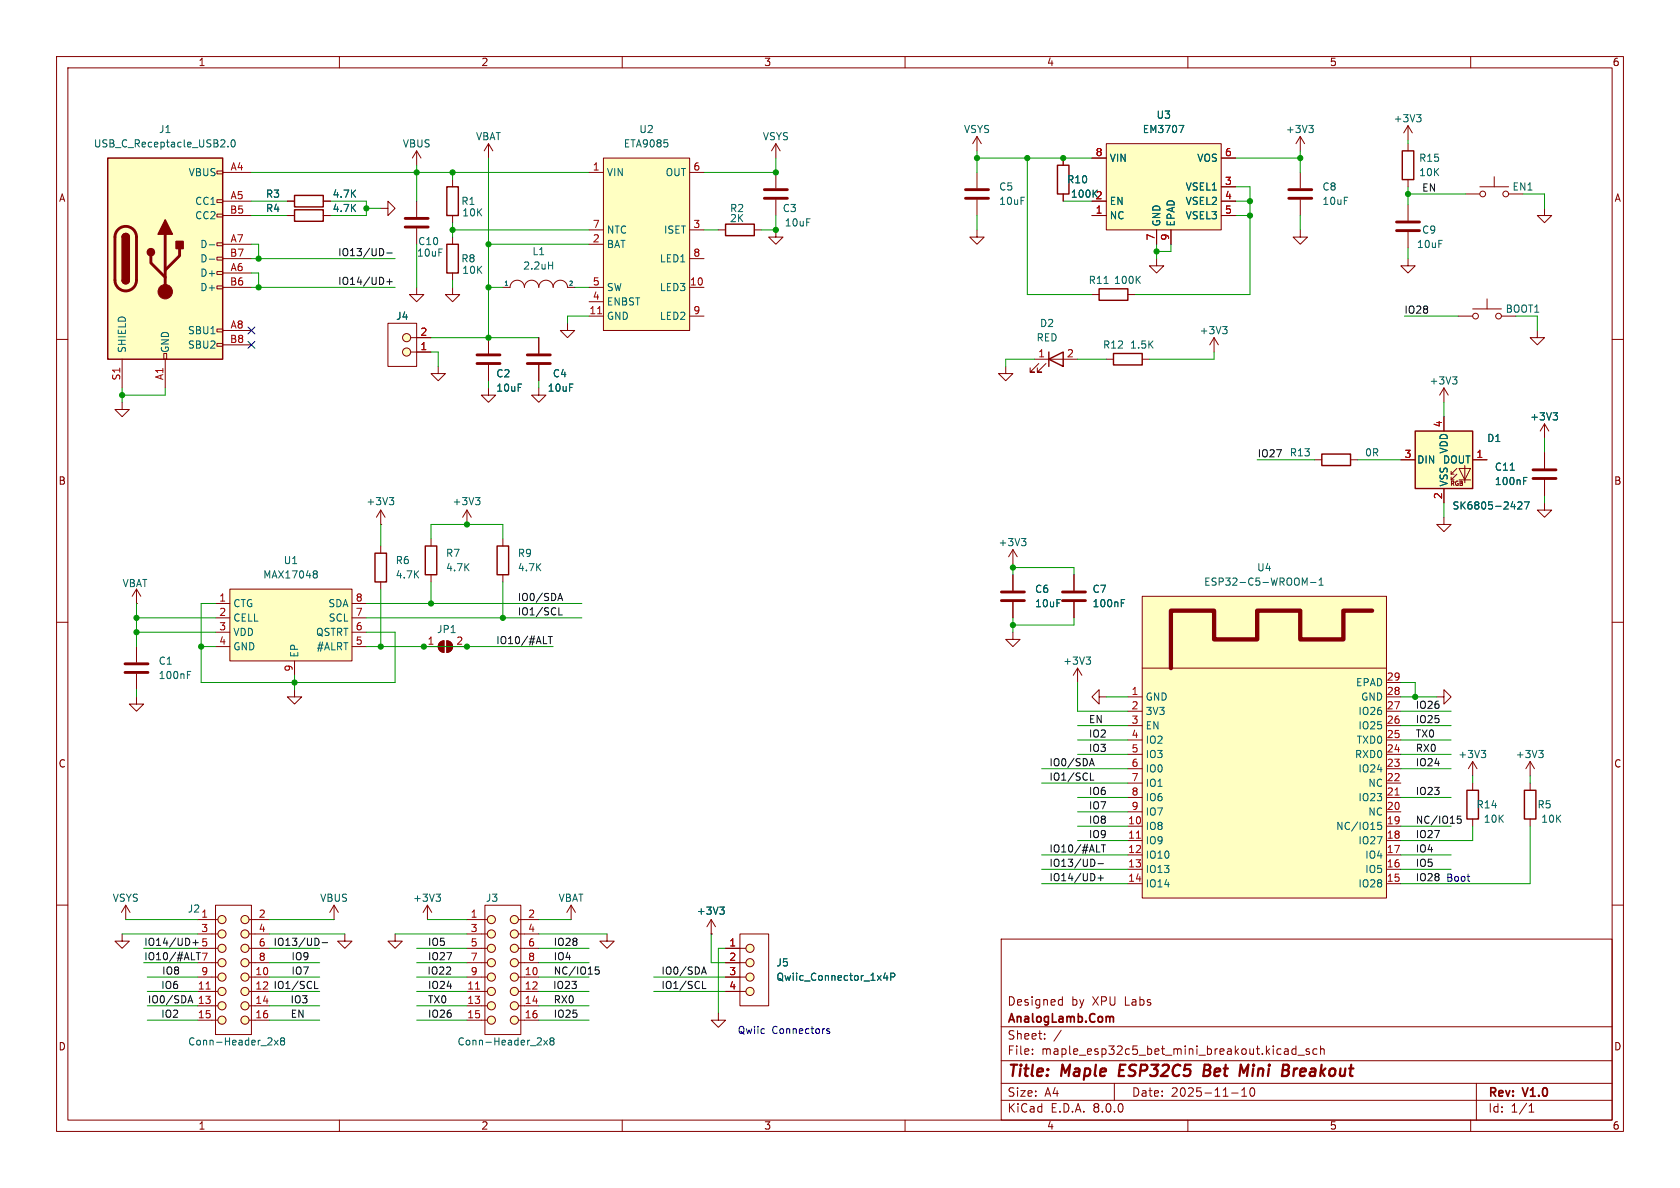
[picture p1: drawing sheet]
<svg xmlns="http://www.w3.org/2000/svg" width="297mm" height="210mm" viewBox="0 0 297 210" stroke-linecap="round" stroke-linejoin="round" font-family="sans-serif">
<g fill="none" stroke="#840000" stroke-width=".18">
<path d="M10 10h277v190h-277zM12 12h273v186h-273zM60 10v2M110 10v2M160 10v2M210 10v2M260 10v2M10 60h2M257.8 55.9h2.5M260.3 54.6h5.1M262.9 52.8v1.8M265.4 55.9h2.6"/>
<path d="M271.8 58.4v1.3h-1.3l1.3 1.3 1.2-1.3h-1.2M285 60h2M255.3 68.6l-.8 1.3M255.3 68.6v2.5M255.3 68.6l.7 1.3M273 74.9v2.6M273 74.9l-.7 1.3M273 74.9l.8 1.3M232.4 81.3h1.3M238.8 81.3h1.2M255.3 91.4v1.3h1.2l-1.2 1.3-1.3-1.3h1.3M273 88.9v1.3h1.3l-1.3 1.2-1.2-1.2h1.2"/>
<path d="M273 80v2.8M273 84.8v2.8M10 110h2M285 110h2M10 160h2M285 160h2M177 166h108v32h-108zM187.4 176.7l.4 .1M187.8 176.2v1.5M187.8 177.6l-.4 .1M60 198v2M110 198v2"/>
<path d="M160 198v2M177 194.5h108M177 191.5h108M177 187.5h108M177 181.5h108M182.5 186.3v.1M182.5 185.5v.1M184.7 183.6v.1M184.7 182.8v.1M187.6 182.1l-1.3 2M197 191.5v3M210 198v2"/>
<path d="M217.7 193.2h1.2M219.5 193.8h.9M219.5 192.7l.5-.4v1.5M221.2 192.4l.1-.1a.81 .81 0 0 1 .6 .6 .81 .81 0 0 1-.3 .8l-.1 .1a.81 .81 0 0 1-.6-.6 .81 .81 0 0 1 .3-.8zM227.5 185.4l.2 .2v.8M227.7 186.3l-.1 .1M227.7 185.8h-.1M229.1 184.9v1.5M229.1 185.5l-.4-.1-.3 .3v.4l.1 .2h.6M229.5 186.5h1.1M231.5 185.5l-.4-.1-.2 .2 .1 .2 .5 .2v.3h-.6M232.8 185.5l-.4-.1-.3 .3v.4l.1 .2h.6"/>
<path d="M233.5 185.5l.2-.1 .3 .1 .1 .9M233.5 184.9v1.5M260 198v2M261 191.5v6.5M270.3 196.6h.9M270.3 195.5l.4-.4v1.5"/>
<circle cx="260.9" cy="55.9" r=".51"/>
<circle cx="264.9" cy="55.9" r=".51"/>
</g>
<path d="M198 188.2l-.2 2h.9M212.9 189.2h.6M213.5 189.2l.3 .1M213.6 188.2h-.6l-.3 2 1-.1M213.7 189.1l-.2 .1M219.8 189.6l.9-1.4-.3 2M228.8 188.9l-.2 1.3M229.2 188.9l-.4 .4" fill="none" stroke="#840000" stroke-width=".4"/>
<path d="M196.4 179.7l.4 .1v.1v.8" fill="none" stroke="#840000" stroke-width=".3"/>
<path d="M271 84.6h4.1M271 83.1h4.1" fill="none" stroke="#840000" stroke-width=".51"/>
<path d="M256.8 66.6h.8l-.5 .5M257.3 67.1l.3 .2v.3l-.3 .3M274.6 73h.7l-.4 .5M275.1 73.5l.2 .2v.3l-.2 .2M267 83.1h.7M269.4 85h.4M269.4 84.4h.6" fill="none" stroke="#006464" stroke-width=".18"/>
<path d="M233.7 80.3h5.1v2h-5.1z" fill="none" stroke="#840000" stroke-width=".25"/>
<path d="M250.2 76.2h10.1v10.2h-10.1z" fill="#ffffc2"/>
<g fill="none" stroke="#840000" stroke-width=".18">
<path d="M73.7 26.7l-.8 1.2M73.7 26.7v2.5M73.7 26.7l.7 1.2M273 36.8v1.3h-1.2l1.2 1.3 1.3-1.3h-1.3M255.3 73.7v2.5M247.6 81.3h2.6M255.3 86.4v2.5M256.5 84.8h.5M256.5 83.8h.5M257.6 83.8l-1.1 1v-.5M257.6 82.8l-1.1 1v-.5M257.9 82.8h2.1l-1 2z"/>
<path d="M257.9 84.8h2.1M259 82.3v3M260.3 81.3h2.6"/>
</g>
<path d="M250.2 76.2h10.1v10.2h-10.1z" fill="none" stroke="#840000" stroke-width=".25"/>
<path d="M268.3 88.8l.5-.1 .3 .4-.8 .9h.8M269.5 88.7h.8l-.5 1.3" fill="none" stroke="#006464" stroke-width=".18"/>
<path d="M19 27.9h20.4v35.6h-20.4z" fill="#ffffc2"/>
<g fill="none" stroke="#840000" stroke-width=".18">
<path d="M38.4 37.8h1v.6h-1zM38.4 35.3h1v.5h-1zM38.4 30.2h1v.5h-1zM39.4 30.5h5M39.4 35.6h5M39.4 38.1h5M50.8 38.1h1.3M57.1 38.1h1.3M67.3 36.8h1.3v-1.2l1.2 1.2-1.2 1.3v-1.3M229.9 30.5v2.8M229.9 35.3v2.8M248.9 22.2v2.6"/>
<path d="M248.9 25.4v1.3M248.9 31.8v1.2M248.9 22.2l.8 1.3M248.9 22.2l-.7 1.3M38.4 58.2h1v.5h-1zM38.4 50.5h1v.6h-1zM38.4 48h1v.5h-1zM38.4 45.5h1v.5h-1zM38.4 42.9h1v.5h-1zM39.4 48.3h5M39.4 43.2h5M39.4 58.4h5"/>
<path d="M39.4 50.8h5M39.4 45.7h5M68.6 57.2h5.1v7.6h-5.1zM72.6 59.7h3.6M214.6 59.7l-.7 1.3M214.6 59.7v2.5M214.6 59.7l.8 1.3M229.9 40.6v1.3h1.2l-1.2 1.3-1.3-1.3h1.3M248.9 45.7v1.3h-1.3l1.3 1.3 1.3-1.3h-1.3M21.6 63.5v5.1M29 62.5h.5v1h-.5zM29.2 63.5v5.1"/>
<path d="M38.4 60.7h1v.5h-1zM39.4 61h5M72.6 62.2h3.6M189.9 101.6v2.8M189.9 106.4v2.8M101 160l-.8 1.3M101 160v2.6M101 160l.7 1.3M127 179.1v1.2h1.3l-1.3 1.3-1.3-1.3h1.3M128.3 175.3h3.5M128.3 172.7h3.5M128.3 170.2h3.5"/>
<path d="M128.3 167.6h3.5M130.8 165.1h5.1v12.7h-5.1z"/>
<circle cx="71.9" cy="59.7" r=".72"/>
<circle cx="71.9" cy="62.2" r=".72"/>
<circle cx="132.6" cy="170.2" r=".72"/>
<circle cx="132.6" cy="175.3" r=".72"/>
<circle cx="132.6" cy="172.7" r=".72"/>
<circle cx="132.6" cy="167.6" r=".72"/>
</g>
<path d="M19 27.9h20.4v35.6h-20.4zM52.1 37.1h5v2h-5zM247.9 26.7h2v5.1h-2zM21.6 49.5a.64 .64 0 0 0 .6 .7 .64 .64 0 0 0 .7-.7M21.6 41.9a.64 .64 0 0 1 .6-.6 .64 .64 0 0 1 .7 .6" fill="none" stroke="#840000" stroke-width=".25"/>
<path d="M227.8 35.1h4.1M227.8 33.5h4.1M20.9 40.6a1.91 1.91 0 0 1 2-.4 1.91 1.91 0 0 1 1.2 1.7v7.6a1.91 1.91 0 0 1-1.9 1.9 1.91 1.91 0 0 1-1.9-1.9v-7.7l.2-.7zM26.7 45.2v1.3l2.5 2.5M29.2 41.4v10.2M31.7 43.9v1.3l-2.5 2.6M187.8 106.2h4.1M187.8 104.6h4.1" fill="none" stroke="#840000" stroke-width=".51"/>
<g fill="#840000" stroke="#840000" stroke-width=".25">
<path d="M21.6 49.5h1.3a.64 .64 0 0 1-.7 .7 .64 .64 0 0 1-.6-.7z"/>
<path d="M21.6 41.9h1.3v7.6h-1.3z"/>
<path d="M21.8 41.5a.64 .64 0 0 1 .7-.2 .64 .64 0 0 1 .4 .6h-1.3z"/>
<path d="M29.2 38.9l1.3 2.5h-2.6z"/>
<path d="M31.1 42.7h1.3v1.2h-1.3z"/>
<circle cx="26.7" cy="44.6" r=".63"/>
</g>
<circle cx="29.2" cy="51.6" r="1.27" fill="#840000" stroke="#840000" stroke-width=".18"/>
<g fill="none" stroke="#006464" stroke-width=".18">
<path d="M40.3 25.9v.1M41 24.8l.2-.1a.68 .68 0 0 1 .4 .6 .68 .68 0 0 1-.4 .7l-.2-.1-.1-.4zM250.4 20.3h.8l-.4 .4M251 20.7l.2 .3v.3l-.2 .2M37 43.3h1M37 45.8h1M216.1 57.7h.8l-.4 .5M216.7 58.2l.2 .3v.3l-.2 .2M198.2 106.6h.5M198.2 106h.6M156.5 172l-.3 .9h.8M156.8 172.5v.8"/>
<path d="M157.5 172.7l.6-.1 .1-.1-.1-.3-.6-.2v1.3"/>
</g>
<g fill="#ffffc2" stroke="#ffffc2" stroke-width=".18">
<circle cx="71.9" cy="59.7" r=".72"/>
<circle cx="71.9" cy="62.2" r=".72"/>
<circle cx="132.6" cy="175.3" r=".72"/>
<circle cx="132.6" cy="172.7" r=".72"/>
<circle cx="132.6" cy="170.2" r=".72"/>
<circle cx="132.6" cy="167.6" r=".72"/>
</g>
<path d="M195.6 25.4h20.3v15.2h-20.3z" fill="#ffffc2"/>
<g fill="none" stroke="#840000" stroke-width=".18">
<path d="M193 38.1h2.6M193 35.6h2.6M193 27.9h2.6M195.6 25.4h20.3v15.2h-20.3zM215.9 38.1h2.5M215.9 35.6h2.5M215.9 33h2.5M215.9 27.9h2.5M229.9 24.1l-.8 1.3M229.9 24.1v2.6M229.9 24.1l.7 1.3M248.9 36.2v2.8"/>
<path d="M259.1 34.3h2.5M261.6 33h5.1M264.2 31.2v1.8M266.7 34.3h2.5M88.9 50.8h1.3a1.27 1.27 0 0 1 1.2-1.3 1.27 1.27 0 0 1 1.3 1.3 1.27 1.27 0 0 1 1.3-1.3 1.27 1.27 0 0 1 1.2 1.3 1.27 1.27 0 0 1 1.3-1.3 1.27 1.27 0 0 1 1.3 1.3 1.27 1.27 0 0 1 1.3-1.3 1.27 1.27 0 0 1 1.2 1.3h1.3M204.5 45.7v1.3h1.2l-1.2 1.3-1.3-1.3h1.3M204.5 40.6v2.6M207 40.6v2.6M248.9 41v2.8M254 123.2h1.3v-1.3l1.2 1.3-1.2 1.3v-1.3M260.3 134.6l-.7 1.3M260.3 134.6v2.6"/>
<path d="M260.3 138.4v1.3M260.3 134.6l.8 1.3M270.5 134.6l-.8 1.3M270.5 134.6v2.6M270.5 138.4v1.3M270.5 134.6l.8 1.3M260.3 144.8v1.3M270.5 144.8v1.3M21.6 165.1v1.3h1.3l-1.3 1.2-1.3-1.2h1.3M107.3 165.1v1.3h-1.3l1.3 1.2 1.3-1.2h-1.3"/>
<circle cx="262.1" cy="34.3" r=".51"/>
<circle cx="266.2" cy="34.3" r=".51"/>
</g>
<path d="M208.4 22.2h.9l-.6 1.2M231.4 22.2h.8l-.5 .5M231.9 22.7l.3 .2v.3l-.3 .2M97 46.9h.7M97.7 46.3v1.3M261.9 132.7h.7l-.4 .4M262.4 133.1l.2 .3v.3l-.2 .2M272 132.7h.8l-.4 .4M272.6 133.1l.2 .3v.3l-.2 .2" fill="none" stroke="#006464" stroke-width=".18"/>
<path d="M259.3 139.7h2.1v5.1h-2.1zM269.5 139.7h2v5.1h-2z" fill="none" stroke="#840000" stroke-width=".25"/>
<path d="M246.9 39.2h4.1M246.9 40.8h4.1" fill="none" stroke="#840000" stroke-width=".51"/>
<path d="M106.7 27.9h15.2v30.5h-15.2z" fill="#ffffc2"/>
<g fill="none" stroke="#840000" stroke-width=".18">
<path d="M104.1 30.5h2.6M106.7 27.9h15.2v30.5h-15.2zM121.9 30.5h2.6M73.7 50.8v1.3h-1.3l1.3 1.2 1.2-1.2h-1.2M80 50.8v1.3h1.3l-1.3 1.2-1.3-1.2h1.3M80 41.9v1.3M80 48.3v1.2M95.2 59.7v2.8M104.1 50.8h2.6M104.1 55.9h2.6M104.1 43.2h2.6M104.1 40.6h2.6"/>
<path d="M104.1 53.3h2.6M121.9 50.8h2.6M121.9 55.9h2.6M121.9 40.6h2.6M121.9 45.7h2.6M21.6 71.1v1.3h1.3l-1.3 1.3-1.3-1.3h1.3M77.5 64.8v1.2h1.2l-1.2 1.3-1.3-1.3h1.3M95.2 64.5v2.8M24.1 106.7h.1M24.1 104.1l-.7 1.3M24.1 104.1v2.6M24.1 104.1l.8 1.3"/>
<path d="M22.2 160l-.7 1.3M22.2 160v2.6M22.2 160l.8 1.3M34.9 177.8h3.6M34.9 175.3h3.6M34.9 172.7h3.6M34.9 170.2h3.6M34.9 167.6h3.6M34.9 165.1h3.6M34.9 162.6h3.6M38.1 160h6.3v22.9h-6.3zM44.1 177.8h3.5"/>
<path d="M44.1 175.3h3.5M44.1 172.7h3.5M44.1 170.2h3.5M44.1 167.6h3.5M44.1 165.1h3.5M44.1 162.6h3.5M59.1 160l.7 1.3M59.1 160v2.6M59.1 160l-.8 1.3M61 165.1v1.3h1.2l-1.2 1.2-1.3-1.2h1.3M34.9 180.3h3.6M44.1 180.3h3.5"/>
<circle cx="39.2" cy="177.8" r=".72"/>
<circle cx="39.2" cy="175.3" r=".72"/>
<circle cx="39.2" cy="172.7" r=".72"/>
<circle cx="39.2" cy="170.2" r=".72"/>
<circle cx="39.2" cy="162.6" r=".72"/>
<circle cx="39.2" cy="167.6" r=".72"/>
<circle cx="39.2" cy="165.1" r=".72"/>
<circle cx="43.3" cy="175.3" r=".72"/>
<circle cx="43.3" cy="172.7" r=".72"/>
<circle cx="43.3" cy="170.2" r=".72"/>
<circle cx="43.3" cy="177.8" r=".72"/>
<circle cx="43.3" cy="167.6" r=".72"/>
<circle cx="43.3" cy="165.1" r=".72"/>
<circle cx="43.3" cy="162.6" r=".72"/>
<circle cx="39.2" cy="180.3" r=".72"/>
<circle cx="43.3" cy="180.3" r=".72"/>
</g>
<path d="M105.7 55.5h.7M36.4 174.8h.8" fill="none" stroke="#a90000" stroke-width=".18"/>
<path d="M79 43.2h2v5.1h-2z" fill="none" stroke="#840000" stroke-width=".25"/>
<path d="M93.2 64.3h4.1M93.2 62.7h4.1" fill="none" stroke="#840000" stroke-width=".51"/>
<g fill="#ffffc2" stroke="#ffffc2" stroke-width=".18">
<circle cx="39.2" cy="180.3" r=".72"/>
<circle cx="39.2" cy="177.8" r=".72"/>
<circle cx="39.2" cy="175.3" r=".72"/>
<circle cx="39.2" cy="172.7" r=".72"/>
<circle cx="39.2" cy="170.2" r=".72"/>
<circle cx="39.2" cy="167.6" r=".72"/>
<circle cx="39.2" cy="165.1" r=".72"/>
<circle cx="39.2" cy="162.6" r=".72"/>
<circle cx="43.3" cy="180.3" r=".72"/>
<circle cx="43.3" cy="177.8" r=".72"/>
<circle cx="43.3" cy="175.3" r=".72"/>
<circle cx="43.3" cy="172.7" r=".72"/>
<circle cx="43.3" cy="170.2" r=".72"/>
<circle cx="43.3" cy="167.6" r=".72"/>
<circle cx="43.3" cy="165.1" r=".72"/>
<circle cx="43.3" cy="162.6" r=".72"/>
</g>
<path d="M48.5 183.9l.7 .8M49.2 183.9l-.7 .8M49.8 184l-.2-.2 .2-.3h.3l.2 .2-.2 .3M49.8 184l-.2 .2 .1 .4 .1 .1h.4l.1-.2v-.3l-.2-.2M49.8 184h.3" fill="none" stroke="#006464" stroke-width=".18"/>
<path d="M40.6 104.1h21.6v12.7h-21.6z" fill="#ffffc2"/>
<g fill="none" stroke="#840000" stroke-width=".18">
<path d="M50.8 35.6h1.3M57.1 35.6h1.3M73.7 35.6v2.8M80 31.8v1.2M80 38.1v1.3M86.4 25.4l-.8 1.3M86.4 25.4v2.5M86.4 25.4l.7 1.3M172.7 30.5v2.8M172.7 35.3v2.8M188 27.9v1.3M188 34.3v1.3"/>
<path d="M73.7 40.4v2.8M86.4 59.7v2.8M100.3 57.2v1.2h-1.2l1.2 1.3 1.3-1.3h-1.3M127 40.6h1.3M133.3 40.6h1.3M137.2 40.6v1.3h-1.3l1.3 1.3 1.2-1.3h-1.2M172.7 40.6v1.3h1.3l-1.3 1.3-1.3-1.3h1.3M193 52.1h1.3M199.4 52.1h1.3M86.4 68.6v1.3h1.2l-1.2 1.2-1.3-1.2h1.3M86.4 64.5v2.8M95.2 68.6v1.3h-1.2l1.2 1.2 1.3-1.2h-1.3"/>
<path d="M182.9 63.5h7.6M183.6 64.3l-1.5 1.5h.8h-.8v-.8M184.9 64.3l-1.5 1.5h.7h-.7v-.8M67.3 92.7h.1M67.3 90.2l-.8 1.2M67.3 90.2v2.5M67.3 96.5v1.3M67.3 90.2l.8 1.2M76.2 95.3v1.2M82.5 92.7h.1M82.5 90.2l-.7 1.2M82.5 90.2v2.5"/>
<path d="M82.5 90.2l.8 1.2M88.9 95.3v1.2M24.1 114.3v2.8M24.1 119.1v2.8M38.1 106.7h2.5M38.1 109.2h2.5M38.1 111.8h2.5M38.1 114.3h2.5M40.6 104.1h21.6v12.7h-21.6zM52.1 116.8v2.6M62.2 106.7h2.6M62.2 109.2h2.6"/>
<path d="M62.2 111.8h2.6M62.2 114.3h2.6M67.3 102.9v1.2M74.9 114.3h2.6M76.2 101.6v1.3M77.8 113.6l.7-.3v2a1.02 1.02 0 0 1-.9-.6 1.02 1.02 0 0 1 .2-1.1zM79 113.3a1.02 1.02 0 0 1 1 1 1.02 1.02 0 0 1-1 1zM80 114.3h2.5M88.9 101.6v1.3M179.1 111.8v1.2h1.2l-1.2 1.3-1.3-1.3h1.3M179.1 101.6v2.8M179.1 106.4v2.8"/>
<path d="M190.5 118.1l-.8 1.3M190.5 118.1v2.6M190.5 118.1l.8 1.3M24.1 123.2v1.3h1.3l-1.3 1.2-1.2-1.2h1.2M52.1 121.9v1.3h1.2l-1.2 1.3-1.3-1.3h1.3M194.3 123.2v-1.3l-1.3 1.3 1.3 1.3v-1.3h1.3M69.8 165.1v1.3h-1.2l1.2 1.2 1.3-1.2h-1.3M75.6 160l-.8 1.3M75.6 160v2.6M75.6 160l.7 1.3M82.5 177.8h3.6M82.5 175.3h3.6"/>
<path d="M82.5 172.7h3.6M82.5 170.2h3.6M82.5 167.6h3.6M82.5 165.1h3.6M82.5 162.6h3.6M85.7 160h6.4v22.9h-6.4zM91.7 177.8h3.5M91.7 175.3h3.5M91.7 172.7h3.5M91.7 170.2h3.5M91.7 167.6h3.5M91.7 165.1h3.5"/>
<path d="M91.7 162.6h3.5M125.7 165.1h.1M125.7 162.6l-.7 1.2M125.7 162.6v2.5M125.7 162.6l.8 1.2M82.5 180.3h3.6M91.7 180.3h3.5"/>
<circle cx="86.9" cy="172.7" r=".72"/>
<circle cx="86.9" cy="175.3" r=".72"/>
<circle cx="86.9" cy="177.8" r=".72"/>
<circle cx="86.9" cy="170.2" r=".72"/>
<circle cx="86.9" cy="167.6" r=".72"/>
<circle cx="86.9" cy="165.1" r=".72"/>
<circle cx="86.9" cy="162.6" r=".72"/>
<circle cx="90.9" cy="177.8" r=".72"/>
<circle cx="90.9" cy="175.3" r=".72"/>
<circle cx="90.9" cy="170.2" r=".72"/>
<circle cx="90.9" cy="172.7" r=".72"/>
<circle cx="90.9" cy="167.6" r=".72"/>
<circle cx="90.9" cy="165.1" r=".72"/>
<circle cx="90.9" cy="162.6" r=".72"/>
<circle cx="86.9" cy="180.3" r=".72"/>
<circle cx="90.9" cy="180.3" r=".72"/>
</g>
<g fill="none" stroke="#006464" stroke-width=".18">
<path d="M195.2 50.1h.7M201.1 49.4l.5 .7M201.6 48.8l-.7 .8M68.8 88h.8l-.4 .4M69.4 88.4l.2 .3v.3l-.2 .2M84.1 88h.7l-.4 .4M84.6 88.4l.2 .3v.3l-.2 .2M33.1 119.3h.5M33.1 118.7h.6M55.6 100.9h.2l.3 .3-.3 .3M55.6 101.5h.2M55.8 101.5l.3 .2v.2l-.1 .2-.4 .1"/>
<path d="M192 116.1h.8l-.4 .5M192.6 116.6l.2 .3v.3l-.2 .2M77.1 158.1h.8l-.5 .4M77.6 158.5l.3 .3v.3l-.3 .2M127.2 160.3h.8l-.4 .5M127.8 160.8l.2 .3v.3l-.2 .2M96.1 183.9l.7 .8M96.8 183.9l-.7 .8M97.5 184l-.3-.2 .3-.3h.2l.2 .2-.2 .3M97.5 184l-.3 .2 .1 .4 .2 .1h.3l.1-.2v-.3l-.2-.2M97.5 184h.2"/>
</g>
<path d="M71.6 38.6h4.1M170.7 35.1h4.1M170.7 33.5h4.1M71.6 40.1h4.1M84.3 64.3h4.1M84.3 62.7h4.1M22.1 118.9h4.1M22.1 117.3h4.1M177 106.2h4.1M177 104.6h4.1" fill="none" stroke="#840000" stroke-width=".51"/>
<path d="M52.1 34.5h5v2.1h-5zM79 33h2v5.1h-2zM128.3 39.6h5v2.1h-5zM186.9 29.2h2.1v5.1h-2.1zM194.3 51.1h5.1v2h-5.1zM185.4 63.5l2.6-1.3v2.6zM185.4 62.2v2.6M66.3 97.8h2v5.1h-2zM75.2 96.5h2v5.1h-2zM87.9 96.5h2v5.1h-2z" fill="none" stroke="#840000" stroke-width=".25"/>
<g fill="#ffffc2" stroke="#ffffc2" stroke-width=".18">
<circle cx="86.9" cy="180.3" r=".72"/>
<circle cx="86.9" cy="177.8" r=".72"/>
<circle cx="86.9" cy="175.3" r=".72"/>
<circle cx="86.9" cy="172.7" r=".72"/>
<circle cx="86.9" cy="170.2" r=".72"/>
<circle cx="86.9" cy="167.6" r=".72"/>
<circle cx="86.9" cy="165.1" r=".72"/>
<circle cx="86.9" cy="162.6" r=".72"/>
<circle cx="90.9" cy="180.3" r=".72"/>
<circle cx="90.9" cy="177.8" r=".72"/>
<circle cx="90.9" cy="175.3" r=".72"/>
<circle cx="90.9" cy="172.7" r=".72"/>
<circle cx="90.9" cy="170.2" r=".72"/>
<circle cx="90.9" cy="167.6" r=".72"/>
<circle cx="90.9" cy="165.1" r=".72"/>
<circle cx="90.9" cy="162.6" r=".72"/>
</g>
<path d="M84.1 174.8h.7" fill="none" stroke="#a90000" stroke-width=".18"/>
<g fill="#840000" stroke="#840000" stroke-width=".18">
<path d="M77.8 113.6l.7-.3v2a1.02 1.02 0 0 1-.9-.6 1.02 1.02 0 0 1 .2-1.1z"/>
<path d="M79 113.3a1.02 1.02 0 0 1 1 1 1.02 1.02 0 0 1-1 1z"/>
</g>
<path d="M201.9 105.4h43.2v53.4h-43.2z" fill="#ffffc2"/>
<g fill="none" stroke="#840000" stroke-width=".18">
<path d="M50.8 38.1h1.3M50.8 35.6h1.3M57.1 38.1h1.3M57.1 35.6h1.3M137.2 25.4l.7 1.3M137.2 25.4v2.5M137.2 30.5v2.8M137.2 35.3v2.8M137.2 25.4l-.8 1.3M172.7 24.1l-.7 1.3M172.7 24.1v2.6M172.7 24.1l.8 1.3"/>
<path d="M188 27.9v1.3M188 34.3v1.3M193 38.1h2.6M193 35.6h2.6M193 27.9h2.6M215.9 38.1h2.5M215.9 35.6h2.5M215.9 33h2.5M215.9 27.9h2.5M73.7 59.7h2.5M86.4 59.7v2.8M95.2 59.7v2.8"/>
<path d="M204.5 40.6v2.6M207 40.6v2.6M73.7 62.2h2.5M86.4 64.5v2.8M95.2 64.5v2.8M177.8 64.8v1.2h1.3l-1.3 1.3-1.3-1.3h1.3M195.6 63.5h1.2M201.9 63.5h1.3M255.3 73.7v2.5M179.1 97.2l-.8 1.2M179.1 97.2v2.5M179.1 97.2l.7 1.2"/>
<path d="M247.6 81.3h2.6M255.3 86.4v2.5M260.3 81.3h2.6M273 80v2.8M273 84.8v2.8M179.1 101.6v2.8M179.1 106.4v2.8M189.9 101.6v2.8M189.9 106.4v2.8M201.9 105.4h43.2v53.4h-43.2zM201.9 118.1h43.2M199.4 123.2h2.5"/>
<path d="M199.4 125.7h2.5M199.4 138.4h2.5M199.4 135.9h2.5M199.4 133.4h2.5M199.4 130.8h2.5M199.4 128.3h2.5M245.1 123.2h2.5M245.1 125.7h2.5M245.1 138.4h2.5M245.1 135.9h2.5M245.1 133.4h2.5M245.1 130.8h2.5"/>
<path d="M245.1 128.3h2.5M245.1 120.7h2.5M199.4 146.1h2.5M199.4 148.6h2.5M199.4 151.1h2.5M199.4 153.7h2.5M199.4 156.2h2.5M199.4 143.5h2.5M199.4 141h2.5M245.1 146.1h2.5M245.1 148.6h2.5M245.1 151.1h2.5"/>
<path d="M245.1 153.7h2.5M245.1 156.2h2.5M245.1 143.5h2.5M245.1 141h2.5M125.7 165.1h.1M128.3 167.6h2.5M128.3 170.2h2.5M128.3 172.7h2.5M128.3 175.3h2.5"/>
</g>
<path d="M242.6 108h-5.1v5h-7.6v-5h-7.7v5h-7.6v-5h-7.6v10.1" fill="none" stroke="#840000" stroke-width=".76"/>
<path d="M200.9 148.2h.7M246.6 140.6h.7" fill="none" stroke="#a90000" stroke-width=".18"/>
<g fill="none" stroke="#006464" stroke-width=".18">
<path d="M208.4 22.2h.9l-.6 1.2M274.6 73h.7l-.4 .5M275.1 73.5l.2 .2v.3l-.2 .2M180.6 95.2h.8l-.5 .5M181.1 95.7l.3 .2v.3l-.3 .3M267 83.1h.7M268.3 88.8l.5-.1 .3 .4-.8 .9h.8M269.4 85h.4M269.4 84.4h.6M269.5 88.7h.8l-.5 1.3M198.2 106.6h.5M198.2 106h.6"/>
<path d="M230.7 103.1l.4-.9v1.2M231.7 103h1M233.2 103.4h.7M233.2 102.5l.4-.3v1.2M244.2 145.4h-.6l-.1 .6 .2-.2 .4 .1 .2 .2-.1 .4-.2 .1-.5-.1M127.2 160.3h.8l-.4 .5M127.8 160.8l.2 .3v.3l-.2 .2M156.5 172l-.3 .9h.8M156.8 172.5v.8M157.5 172.7l.6-.1 .1-.1-.1-.3-.6-.2v1.3"/>
</g>
<path d="M135.1 35.1h4.1M135.1 33.5h4.1" fill="none" stroke="#840000" stroke-width=".51"/>
<path d="M196.8 62.5h5.1v2h-5.1z" fill="none" stroke="#840000" stroke-width=".25"/>
<g fill="none" stroke="#0f0f0f" stroke-width=".18">
<path d="M67.6 44l.2 .5-.2 .6M68.4 49.8h.9M68.4 44.7h.9M68.9 49.3v1M96.9 112.5h.7M97.3 112.5v1.3M98.6 106.2l.4-1.3 .5 1.3M98.7 105.8h.6M98.8 108.7h.6M192.6 135.4l.4-1.3 .4 1.3M192.7 135h.6M192.8 137.9h.6"/>
<path d="M193.3 151.9l.3 .5-.3 .7M194.1 152.7h1M194.1 155.2h1M194.6 154.7v1M194.7 149.3h.7M195.1 149.3v1.3M258.3 144.3h-.6l-.1 .6 .2-.1h.4l.1 .2v.4l-.2 .1-.5-.1M33.2 177.3l.4-1.3 .5 1.3M33.3 176.9h.6M34.1 166.6h1M34.6 166.2v.9M34.7 168.4h.7"/>
<path d="M55.6 174.7h.6M56.2 165.9l.2 .5-.2 .7M56.9 166.6h1M105.9 170.9h-.6l-.1 .6 .2-.1 .4 .1 .1 .2v.4l-.2 .1-.5-.1M124 172.2l.4-1.3 .5 1.3M124.1 171.8h.6M124.2 174.7h.6"/>
</g>
<path d="M259.4 154.9h.4M259.7 155.8h.1M146.6 181.9h-.3l-.1 .1v.2l.4 .1v.3h-.4" fill="none" stroke="#0000c2" stroke-width=".18"/>
<g fill="none" stroke="#009600" stroke-width=".18">
<path d="M44.4 30.5h59.7M44.4 35.6h6.4M44.4 38.1h6.4M58.4 35.6h6.4v2.5h-6.4M64.8 36.8h2.5M73.7 29.2v6.4M80 30.5v1.3M80 39.4v2.5M86.4 27.9v31.8M137.2 27.9v2.6h-12.7M137.2 38.1v2.5h-2.6M172.7 27.9h20.3"/>
<path d="M172.7 26.7v3.8M172.7 38.1v2.5M181.6 27.9v24.2h11.4M188 35.6h5M218.4 27.9h11.5M218.4 33h2.6v19.1h-20.3M218.4 35.6h2.6M218.4 38.1h2.6M229.9 26.7v3.8M229.9 38.1v2.5M248.9 34.3h10.2M248.9 24.8v.6"/>
<path d="M248.9 33v3.2M269.2 34.3h3.8v2.5M44.4 50.8h25.4M44.4 43.2h1.3v2.5M44.4 48.3h1.3v2.5M44.4 45.7h25.4M73.7 43.2v7.6M76.2 59.7h19M80 49.5v1.3M80 40.6h24.1M86.4 50.8h2.5M86.4 43.2h17.7"/>
<path d="M101.6 50.8h2.5M104.1 55.9h-3.8v1.3M124.5 40.6h2.5M204.5 43.2v2.5M207 43.2v1.3h-2.5M248.3 55.9h9.5M248.9 43.8v1.9M268 55.9h3.8v2.5M21.6 68.6v2.5M29.2 68.6v1.3h-7.6M76.2 62.2h1.3v2.6M86.4 67.3v1.3"/>
<path d="M95.2 67.3v1.3M182.9 63.5h-5.1v1.3M190.5 63.5h5.1M214.6 62.2v1.3h-11.4M255.3 71.1v2.6M273 77.5v2.5M67.3 92.7v3.8M76.2 95.3v-2.6h12.7v2.6M179.1 99.7v1.9M222.2 81.3h10.2M240 81.3h7.6M255.3 88.9v2.5"/>
<path d="M273 87.6v1.3M24.1 109.2h14M24.1 111.8h14M24.1 106.7v7.6M35.6 114.3h2.5M38.1 106.7h-2.5v14h34.2v-8.9h-5M52.1 119.4v2.5M64.8 109.2h38.1M64.8 114.3h33M64.8 106.7h38.1M67.3 104.1v10.2M76.2 102.9v3.8"/>
<path d="M88.9 102.9v6.3M179.1 100.3h10.8v1.3M179.1 109.2v2.6M189.9 109.2v1.3h-10.8M24.1 121.9v1.3M184.1 135.9h15.3M184.1 138.4h15.3M190.5 130.8h8.9M190.5 133.4h8.9M190.5 128.3h8.9M190.5 120.7v5h8.9M195.6 123.2h3.8"/>
<path d="M247.6 120.7h2.6v2.5M247.6 130.8h8.9M247.6 135.9h8.9M247.6 133.4h8.9M247.6 128.3h8.9M247.6 123.2h6.4M247.6 125.7h8.9M260.3 137.2v1.2M270.5 137.2v1.2M184.1 151.1h15.3M184.1 156.2h15.3M184.1 153.7h15.3"/>
<path d="M190.5 141h8.9M190.5 148.6h8.9M190.5 143.5h8.9M190.5 146.1h8.9M247.6 141h8.9M247.6 151.1h8.9M247.6 153.7h8.9M247.6 146.1h8.9M260.3 146.1v2.5h-12.7M270.5 146.1v10.1h-22.9M21.6 165.1h13.3M22.2 162.6h12.7"/>
<path d="M25.4 170.2h9.5M25.4 167.6h9.5M26 175.3h8.9M26 177.8h8.9M26 172.7h8.9M47.6 170.2h8.9M47.6 175.3h8.9M47.6 162.6h11.5M47.6 167.6h8.9M47.6 165.1h13.4M47.6 177.8h8.9M47.6 172.7h8.9"/>
<path d="M69.8 165.1h12.7M73.7 170.2h8.8M73.7 175.3h8.8M73.7 167.6h8.8M73.7 177.8h8.8M73.7 172.7h8.8M75.6 162.6h6.9M95.2 170.2h8.9M95.2 175.3h8.9M95.2 162.6h5.8M95.2 167.6h8.9M95.2 165.1h12.1"/>
<path d="M95.2 177.8h8.9M95.2 172.7h8.9M115.6 175.3h12.7M115.6 172.7h12.7M125.7 165.1v5.1h2.6M128.3 167.6h-1.3v11.5M26 180.3h8.9M47.6 180.3h8.9M73.7 180.3h8.8M95.2 180.3h8.9"/>
</g>
<path d="M43.8 57.8l1.3 1.2M45.1 57.8l-1.3 1.2M43.8 60.4l1.3 1.2M45.1 60.4l-1.3 1.2" fill="none" stroke="#000084" stroke-width=".18"/>
<g fill="#009600" stroke="#009600" stroke-width=".18">
<circle cx="181.6" cy="27.9" r=".46"/>
<circle cx="172.7" cy="27.9" r=".46"/>
<circle cx="179.1" cy="100.3" r=".46"/>
<circle cx="188" cy="27.9" r=".46"/>
<circle cx="204.5" cy="44.5" r=".46"/>
<circle cx="137.2" cy="40.6" r=".46"/>
<circle cx="137.2" cy="30.5" r=".46"/>
<circle cx="179.1" cy="110.5" r=".46"/>
<circle cx="248.9" cy="34.3" r=".46"/>
<circle cx="221" cy="35.6" r=".46"/>
<circle cx="221" cy="38.1" r=".46"/>
<circle cx="229.9" cy="27.9" r=".46"/>
<circle cx="250.2" cy="123.2" r=".46"/>
<circle cx="73.7" cy="30.5" r=".46"/>
<circle cx="45.7" cy="50.8" r=".46"/>
<circle cx="45.7" cy="45.7" r=".46"/>
<circle cx="64.8" cy="36.8" r=".46"/>
<circle cx="82.5" cy="114.3" r=".46"/>
<circle cx="74.9" cy="114.3" r=".46"/>
<circle cx="88.9" cy="109.2" r=".46"/>
<circle cx="76.2" cy="106.7" r=".46"/>
<circle cx="82.5" cy="92.7" r=".46"/>
<circle cx="80" cy="30.5" r=".46"/>
<circle cx="80" cy="40.6" r=".46"/>
<circle cx="86.4" cy="50.8" r=".46"/>
<circle cx="86.4" cy="43.2" r=".46"/>
<circle cx="86.4" cy="59.7" r=".46"/>
<circle cx="35.6" cy="114.3" r=".46"/>
<circle cx="24.1" cy="109.2" r=".46"/>
<circle cx="21.6" cy="69.9" r=".46"/>
<circle cx="24.1" cy="111.8" r=".46"/>
<circle cx="52.1" cy="120.7" r=".46"/>
<circle cx="67.3" cy="114.3" r=".46"/>
</g>
<g font-size="2.8" fill="#840000">
<text x="178" y="190.9">Title:</text>
<text x="187.7" y="190.9">Maple</text>
<text x="198.6" y="190.9">ESP32C5</text>
<text x="214.4" y="190.9">Bet</text>
<text x="221.6" y="190.9">Mini</text>
<text x="229.9" y="190.9">Breakout</text>
</g>
<g font-size="2.1" fill="#840000">
<text x="178" y="178">Designed</text>
<text x="189.4" y="178">by</text>
<text x="193.2" y="178">XPU</text>
<text x="199" y="178">Labs</text>
<text x="178" y="184">Sheet:</text>
<text x="178" y="181.2">AnalogLamb.Com</text>
<text x="178" y="186.7">File:</text>
<text x="184.1" y="186.7">maple_esp32c5_bet_mini_breakout.kicad_sch</text>
<text x="178" y="196.9">KiCad</text>
<text x="178" y="194.1">Size:</text>
<text x="184.7" y="194.1">A4</text>
<text x="185.7" y="196.9">E.D.A.</text>
<text x="193.3" y="196.9">8.0.0</text>
<text x="200" y="194.1">Date:</text>
<text x="207" y="194.1">2025-11-10</text>
<text x="263" y="194.3">Rev:</text>
<text x="263" y="196.9">Id:</text>
<text x="267.1" y="196.9">1/1</text>
<text x="269.4" y="194.3">V1.0</text>
</g>
<g font-size="1.8" fill="#840000">
<text x="35" y="11.9">1</text>
<text x="85" y="11.9">2</text>
<text x="135" y="11.9">3</text>
<text x="185" y="11.9">4</text>
<text x="235" y="11.9">5</text>
<text x="285" y="11.9">6</text>
<text x="10.3" y="35.9">A</text>
<text x="285.3" y="35.9">A</text>
<text x="10.3" y="85.9">B</text>
<text x="285.3" y="85.9">B</text>
<text x="10.3" y="135.9">C</text>
<text x="285.3" y="135.9">C</text>
<text x="10.3" y="185.9">D</text>
<text x="285.3" y="185.9">D</text>
<text x="35" y="199.9">1</text>
<text x="85" y="199.9">2</text>
<text x="135" y="199.9">3</text>
<text x="185" y="199.9">4</text>
<text x="235" y="199.9">5</text>
<text x="285" y="199.9">6</text>
</g>
<g font-size="1.8" fill="#006464">
<text x="28" y="23.7">J1</text>
<text x="112.9" y="23.7">U2</text>
<text x="170.3" y="23.7">VSYS</text>
<text x="201.9" y="23.7">EM3707</text>
<text x="204.4" y="21.2">U3</text>
<text x="227.2" y="23.7">+3V3</text>
<text x="246.3" y="21.8">+3V3</text>
<text x="16.5" y="26.3">USB_C_Receptacle_USB2.0</text>
<text x="71.1" y="26.3">VBUS</text>
<text x="84.1" y="25">VBAT</text>
<text x="110.2" y="26.3">ETA9085</text>
<text x="134.8" y="25">VSYS</text>
<text x="196.1" y="28.8">VIN</text>
<text x="211.6" y="28.8">VOS</text>
<text x="250.8" y="28.8">R15</text>
<text x="33.3" y="31.3">VBUS</text>
<text x="46.9" y="35.2">R3</text>
<text x="58.7" y="35.2">4.7K</text>
<text x="107.2" y="31.3">VIN</text>
<text x="117.6" y="31.3">OUT</text>
<text x="176.5" y="33.9">C5</text>
<text x="188.6" y="32.6">R10</text>
<text x="209.5" y="33.9">VSEL1</text>
<text x="233.7" y="33.9">C8</text>
<text x="250.8" y="31.3">10K</text>
<text x="267.3" y="33.9">EN1</text>
<text x="34.4" y="36.4">CC1</text>
<text x="34.4" y="39">CC2</text>
<text x="46.9" y="37.7">R4</text>
<text x="58.7" y="37.7">4.7K</text>
<text x="81.5" y="36.4">R1</text>
<text x="81.6" y="38.5">10K</text>
<text x="107.2" y="41.5">NTC</text>
<text x="117.3" y="41.5">ISET</text>
<text x="129" y="37.7">R2</text>
<text x="129" y="39.5">2K</text>
<text x="138.3" y="37.7">C3</text>
<text x="138.6" y="40.2">10uF</text>
<text x="176.5" y="36.4">10uF</text>
<text x="196.1" y="39">NC</text>
<text x="196.1" y="36.4">EN</text>
<text x="205.3" y="40.1" transform="rotate(-90 205.3 40.1)">GND</text>
<text x="207.9" y="40.1" transform="rotate(-90 207.9 40.1)">EPAD</text>
<text x="209.5" y="36.4">VSEL2</text>
<text x="209.5" y="39">VSEL3</text>
<text x="233.7" y="36.4">10uF</text>
<text x="251.3" y="41.5">C9</text>
<text x="35.3" y="44">D-</text>
<text x="35.3" y="46.6">D-</text>
<text x="73.6" y="45.6">10uF</text>
<text x="73.8" y="43.5">C10</text>
<text x="81.5" y="46.6">R8</text>
<text x="92.4" y="47.9">2.2uH</text>
<text x="94" y="45.3">L1</text>
<text x="107.2" y="44">BAT</text>
<text x="116.6" y="46.6">LED1</text>
<text x="250.4" y="44">10uF</text>
<text x="35.3" y="49.1">D+</text>
<text x="35.3" y="51.7">D+</text>
<text x="81.6" y="48.6">10K</text>
<text x="107.2" y="51.7">SW</text>
<text x="116.6" y="51.7">LED3</text>
<text x="192.4" y="50.4">R11</text>
<text x="196.8" y="50.4">100K</text>
<text x="33.1" y="59.3">SBU1</text>
<text x="69.9" y="56.7">J4</text>
<text x="107.2" y="56.7">GND</text>
<text x="107.2" y="54.2">ENBST</text>
<text x="116.6" y="56.7">LED2</text>
<text x="183.8" y="58">D2</text>
<text x="212" y="59.3">+3V3</text>
<text x="266.1" y="55.5">BOOT1</text>
<text x="22.5" y="62.5" transform="rotate(-90 22.5 62.5)">SHIELD</text>
<text x="30.1" y="62.5" transform="rotate(-90 30.1 62.5)">GND</text>
<text x="33.1" y="61.8">SBU2</text>
<text x="183.2" y="60.6">RED</text>
<text x="194.9" y="61.8">R12</text>
<text x="199.7" y="61.8">1.5K</text>
<text x="87.6" y="66.9">C2</text>
<text x="87.6" y="69.4">10uF</text>
<text x="96.7" y="69.4">10uF</text>
<text x="97.6" y="66.9">C4</text>
<text x="252.6" y="68.2">+3V3</text>
<text x="270.4" y="74.5">+3V3</text>
<text x="227.9" y="80.9">R13</text>
<text x="241.2" y="80.9">0R</text>
<text x="250.4" y="82.1">DIN</text>
<text x="255" y="82.1">DOUT</text>
<text x="256.1" y="80.3" transform="rotate(-90 256.1 80.3)">VDD</text>
<text x="262.8" y="78.3">D1</text>
<text x="264.2" y="83.4">C11</text>
<text x="64.7" y="89.5">+3V3</text>
<text x="79.9" y="89.5">+3V3</text>
<text x="256.1" y="86.1" transform="rotate(-90 256.1 86.1)">VSS</text>
<text x="264.2" y="86">100nF</text>
<text x="256.7" y="90.3">SK6805-2427</text>
<text x="50.1" y="99.9">U1</text>
<text x="69.9" y="99.9">R6</text>
<text x="78.7" y="98.7">R7</text>
<text x="78.7" y="101.2">4.7K</text>
<text x="91.4" y="98.7">R9</text>
<text x="91.4" y="101.2">4.7K</text>
<text x="176.4" y="96.7">+3V3</text>
<text x="222.1" y="101.2">U4</text>
<text x="21.6" y="104">VBAT</text>
<text x="41.1" y="107.5">CTG</text>
<text x="46.4" y="102.5">MAX17048</text>
<text x="58" y="107.5">SDA</text>
<text x="69.9" y="102.5">4.7K</text>
<text x="182.9" y="105">C6</text>
<text x="182.9" y="107.5">10uF</text>
<text x="193" y="105">C7</text>
<text x="193" y="107.5">100nF</text>
<text x="212.8" y="103.7">ESP32-C5-WROOM-1</text>
<text x="41.1" y="110.1">CELL</text>
<text x="41.1" y="112.6">VDD</text>
<text x="55.8" y="112.6">QSTRT</text>
<text x="58" y="110.1">SCL</text>
<text x="77.2" y="112.1">JP1</text>
<text x="27.9" y="117.7">C1</text>
<text x="41.1" y="115.2">GND</text>
<text x="52.9" y="116.3" transform="rotate(-90 52.9 116.3)">EP</text>
<text x="55.9" y="115.2">#ALRT</text>
<text x="187.9" y="117.7">+3V3</text>
<text x="27.9" y="120.2">100nF</text>
<text x="202.4" y="124.1">GND</text>
<text x="239.6" y="121.5">EPAD</text>
<text x="240.5" y="124.1">GND</text>
<text x="202.4" y="126.6">3V3</text>
<text x="202.4" y="129.1">EN</text>
<text x="202.4" y="131.7">IO2</text>
<text x="239.7" y="131.7">TXD0</text>
<text x="240" y="129.1">IO25</text>
<text x="240" y="126.6">IO26</text>
<text x="202.4" y="134.2">IO3</text>
<text x="202.4" y="136.8">IO0</text>
<text x="239.4" y="134.2">RXD0</text>
<text x="240" y="136.8">IO24</text>
<text x="257.7" y="134.2">+3V3</text>
<text x="267.9" y="134.2">+3V3</text>
<text x="202.4" y="139.3">IO1</text>
<text x="202.4" y="141.8">IO6</text>
<text x="240" y="141.8">IO23</text>
<text x="241.8" y="139.3">NC</text>
<text x="260.9" y="143.1">R14</text>
<text x="271.7" y="143.1">R5</text>
<text x="202.4" y="146.9">IO8</text>
<text x="202.4" y="149.5">IO9</text>
<text x="202.4" y="144.4">IO7</text>
<text x="236.1" y="146.9">NC/IO15</text>
<text x="240" y="149.5">IO27</text>
<text x="241.8" y="144.4">NC</text>
<text x="262.2" y="145.6">10K</text>
<text x="272.4" y="145.6">10K</text>
<text x="202.4" y="152">IO10</text>
<text x="202.4" y="154.5">IO13</text>
<text x="241.3" y="154.5">IO5</text>
<text x="241.3" y="152">IO4</text>
<text x="19.8" y="159.6">VSYS</text>
<text x="33.1" y="161.5">J2</text>
<text x="56.5" y="159.6">VBUS</text>
<text x="72.9" y="159.6">+3V3</text>
<text x="85.8" y="159.6">J3</text>
<text x="98.7" y="159.6">VBAT</text>
<text x="123.1" y="161.9">+3V3</text>
<text x="202.4" y="157.1">IO14</text>
<text x="240" y="157.1">IO28</text>
<text x="137.2" y="171">J5</text>
<text x="137.2" y="173.6">Qwiic_Connector_1x4P</text>
<text x="33.2" y="185">Conn-Header_2x8</text>
<text x="80.8" y="185">Conn-Header_2x8</text>
</g>
<g font-size="1.8" fill="#a90000">
<text x="193.6" y="27.7">8</text>
<text x="216.5" y="27.7">6</text>
<text x="40.7" y="30.2">A4</text>
<text x="40.7" y="35.3">A5</text>
<text x="104.7" y="30.2">1</text>
<text x="122.5" y="30.2">6</text>
<text x="189.2" y="35.2">100K2</text>
<text x="216.5" y="32.8">3</text>
<text x="216.5" y="35.3">4</text>
<text x="40.6" y="37.8">B5</text>
<text x="104.7" y="40.4">7</text>
<text x="122.5" y="40.4">3</text>
<text x="193.6" y="37.8">1</text>
<text x="216.5" y="37.8">5</text>
<text x="40.6" y="45.5">B7</text>
<text x="40.7" y="42.9">A7</text>
<text x="104.7" y="42.9">2</text>
<text x="122.5" y="45.5">8</text>
<text x="204.2" y="42.6" transform="rotate(-90 204.2 42.6)">7</text>
<text x="206.8" y="42.6" transform="rotate(-90 206.8 42.6)">9</text>
<text x="40.6" y="50.5">B6</text>
<text x="40.7" y="48">A6</text>
<text x="104.7" y="53.1">4</text>
<text x="104.7" y="50.5">5</text>
<text x="121.9" y="50.5">10</text>
<text x="40.7" y="58.2">A8</text>
<text x="74.2" y="59.4">2</text>
<text x="104.1" y="55.6">11</text>
<text x="122.5" y="55.6">9</text>
<text x="40.6" y="60.7">B8</text>
<text x="74.2" y="62">1</text>
<text x="183.4" y="63.2">1</text>
<text x="188.5" y="63.2">2</text>
<text x="21.3" y="67.4" transform="rotate(-90 21.3 67.4)">S1</text>
<text x="29" y="67.3" transform="rotate(-90 29 67.3)">A1</text>
<text x="255" y="75.6" transform="rotate(-90 255 75.6)">4</text>
<text x="248.2" y="81">3</text>
<text x="260.9" y="81">1</text>
<text x="255" y="88.3" transform="rotate(-90 255 88.3)">2</text>
<text x="38.7" y="106.4">1</text>
<text x="62.8" y="106.4">8</text>
<text x="38.7" y="109">2</text>
<text x="38.7" y="111.5">3</text>
<text x="62.8" y="111.5">6</text>
<text x="62.8" y="109">7</text>
<text x="38.7" y="114">4</text>
<text x="51.8" y="118.8" transform="rotate(-90 51.8 118.8)">9</text>
<text x="62.8" y="114">5</text>
<text x="75.5" y="114">1</text>
<text x="80.6" y="114">2</text>
<text x="200" y="122.9">1</text>
<text x="200" y="125.5">2</text>
<text x="245.1" y="125.5">27</text>
<text x="245.1" y="122.9">28</text>
<text x="245.1" y="120.4">29</text>
<text x="200" y="128">3</text>
<text x="200" y="130.6">4</text>
<text x="245.1" y="130.6">25</text>
<text x="245.1" y="128">26</text>
<text x="200" y="133.1">5</text>
<text x="200" y="135.6">6</text>
<text x="245.1" y="135.6">23</text>
<text x="245.1" y="133.1">24</text>
<text x="200" y="138.2">7</text>
<text x="200" y="140.7">8</text>
<text x="200" y="143.3">9</text>
<text x="245.1" y="143.3">20</text>
<text x="245.1" y="140.7">21</text>
<text x="245.1" y="138.2">22</text>
<text x="199.3" y="145.8">10</text>
<text x="199.3" y="148.3">11</text>
<text x="245.1" y="148.3">18</text>
<text x="245.1" y="145.8">19</text>
<text x="199.3" y="150.9">12</text>
<text x="199.3" y="153.4">13</text>
<text x="199.3" y="156">14</text>
<text x="245.1" y="156">15</text>
<text x="245.1" y="153.4">16</text>
<text x="245.1" y="150.9">17</text>
<text x="35.5" y="164.8">3</text>
<text x="35.5" y="167.4">5</text>
<text x="35.5" y="162.3">1</text>
<text x="45.6" y="162.3">2</text>
<text x="45.6" y="164.8">4</text>
<text x="45.6" y="167.4">6</text>
<text x="83.1" y="164.8">3</text>
<text x="83.1" y="167.4">5</text>
<text x="83.1" y="162.3">1</text>
<text x="93.3" y="162.3">2</text>
<text x="93.3" y="164.8">4</text>
<text x="93.3" y="167.4">6</text>
<text x="128.8" y="167.4">1</text>
<text x="35.5" y="172.5">9</text>
<text x="45" y="172.5">10</text>
<text x="45.6" y="169.9">8</text>
<text x="83.1" y="169.9">7</text>
<text x="83.1" y="172.5">9</text>
<text x="92.7" y="172.5">10</text>
<text x="93.3" y="169.9">8</text>
<text x="128.8" y="169.9">2</text>
<text x="128.8" y="172.5">3</text>
<text x="34.9" y="175">11</text>
<text x="34.9" y="177.5">13</text>
<text x="45" y="175">12</text>
<text x="45" y="177.5">14</text>
<text x="82.5" y="175">11</text>
<text x="82.5" y="177.5">13</text>
<text x="92.7" y="175">12</text>
<text x="92.7" y="177.5">14</text>
<text x="128.8" y="175">4</text>
<text x="34.9" y="180.1">15</text>
<text x="45" y="180.1">16</text>
<text x="82.5" y="180.1">15</text>
<text x="92.7" y="180.1">16</text>
</g>
<g font-size="1.8" fill="#0f0f0f">
<text x="251.3" y="33.9">EN</text>
<text x="59.7" y="45.4">IO13/UD-</text>
<text x="59.7" y="50.5">IO14/UD+</text>
<text x="248.2" y="55.5">IO28</text>
<text x="222.2" y="80.9">IO27</text>
<text x="91.4" y="106.3">IO0/SDA</text>
<text x="87.6" y="114">IO10/#ALT</text>
<text x="91.4" y="108.9">IO1/SCL</text>
<text x="250.2" y="125.4">IO26</text>
<text x="192.4" y="127.9">EN</text>
<text x="192.4" y="130.5">IO2</text>
<text x="250.2" y="130.5">TX0</text>
<text x="250.2" y="127.9">IO25</text>
<text x="185.4" y="135.5">IO0/SDA</text>
<text x="192.4" y="133">IO3</text>
<text x="250.2" y="135.5">IO24</text>
<text x="250.2" y="133">RX0</text>
<text x="185.4" y="138.1">IO1/SCL</text>
<text x="192.4" y="143.2">IO7</text>
<text x="192.4" y="140.6">IO6</text>
<text x="250.2" y="140.6">IO23</text>
<text x="192.4" y="148.2">IO9</text>
<text x="192.4" y="145.7">IO8</text>
<text x="250.2" y="145.7">NC/IO15</text>
<text x="250.2" y="148.2">IO27</text>
<text x="185.4" y="150.8">IO10/#ALT</text>
<text x="185.4" y="153.3">IO13/UD-</text>
<text x="185.4" y="155.9">IO14/UD+</text>
<text x="250.2" y="155.9">IO28</text>
<text x="250.2" y="153.3">IO5</text>
<text x="250.2" y="150.8">IO4</text>
<text x="25.4" y="167.3">IO14/UD+</text>
<text x="48.3" y="167.3">IO13/UD-</text>
<text x="75.6" y="167.3">IO5</text>
<text x="97.8" y="167.3">IO28</text>
<text x="25.4" y="169.8">IO10/#ALT</text>
<text x="28.6" y="172.4">IO8</text>
<text x="35.5" y="169.9">7</text>
<text x="51.4" y="172.4">IO7</text>
<text x="51.4" y="169.8">IO9</text>
<text x="75.5" y="172.4">IO22</text>
<text x="75.6" y="169.8">IO27</text>
<text x="97.8" y="172.4">NC/IO15</text>
<text x="97.8" y="169.8">IO4</text>
<text x="116.8" y="172.4">IO0/SDA</text>
<text x="26" y="177.5">IO0/SDA</text>
<text x="28.4" y="180">IO2</text>
<text x="28.4" y="174.9">IO6</text>
<text x="48.3" y="174.9">IO1/SCL</text>
<text x="51.3" y="177.5">IO3</text>
<text x="51.3" y="180">EN</text>
<text x="75.6" y="177.5">TX0</text>
<text x="75.6" y="180">IO26</text>
<text x="75.6" y="174.9">IO24</text>
<text x="97.7" y="174.9">IO23</text>
<text x="97.8" y="180">IO25</text>
<text x="97.8" y="177.5">RX0</text>
<text x="116.8" y="174.9">IO1/SCL</text>
</g>
<g font-size="1.8" fill="#0000c2">
<text x="255.6" y="156.1">Boot</text>
<text x="130.3" y="183">Qwiic</text>
<text x="136.5" y="183">Connectors</text>
</g>
<g font-size="1.1" fill="#006464">
<text x="89" y="50.5">1</text>
<text x="100.4" y="50.5">2</text>
</g>
<text font-size="1.1" fill="#840000" x="256.3" y="86.1">RGB</text>
</svg>
